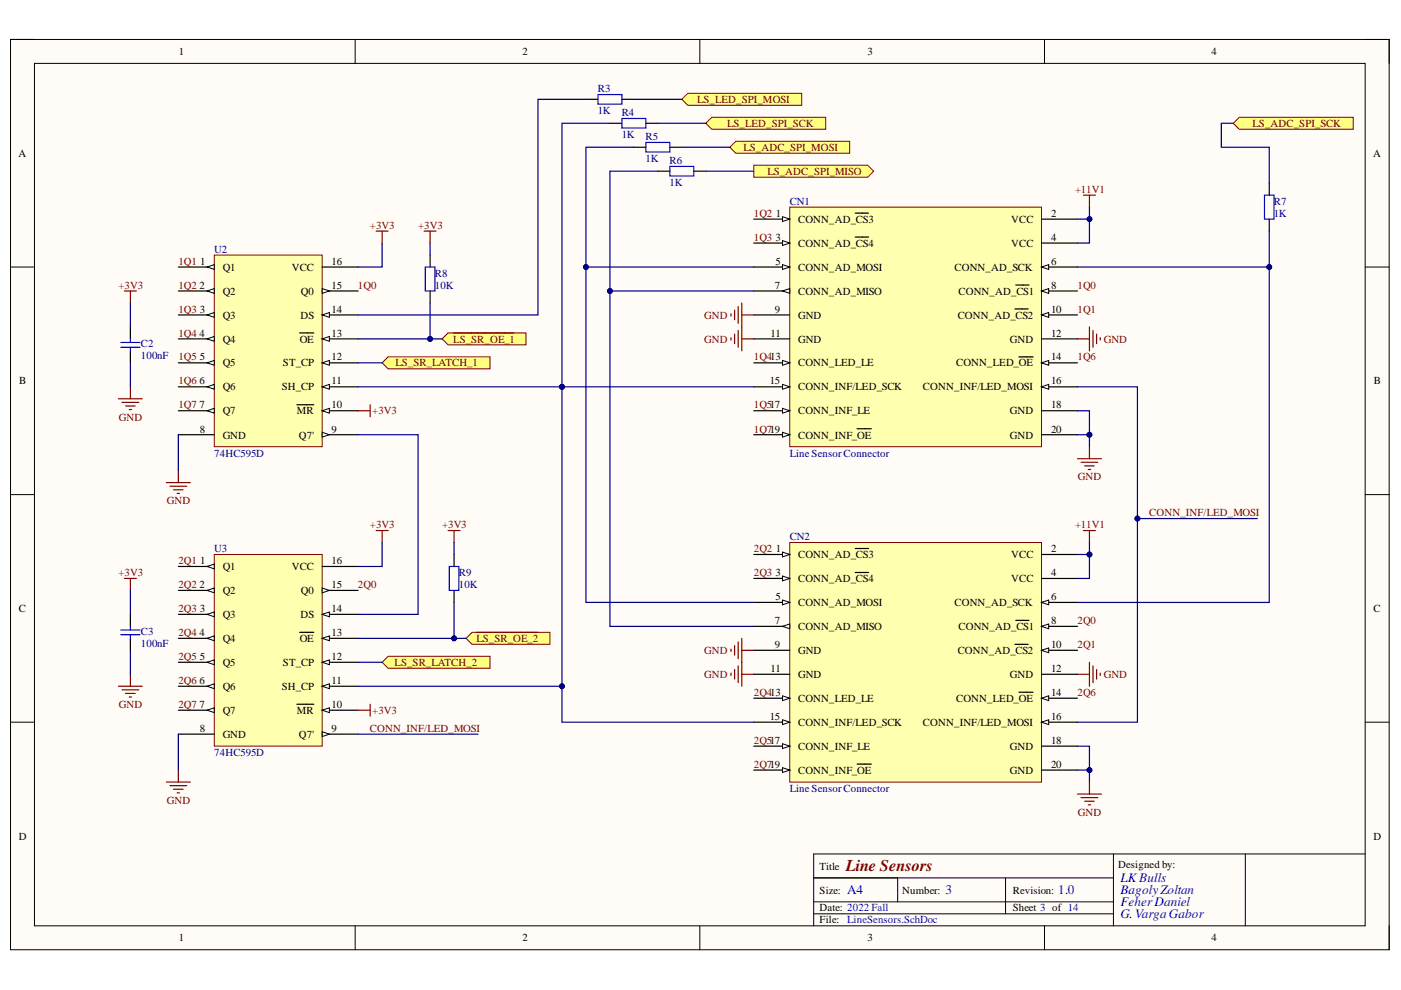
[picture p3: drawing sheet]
<svg xmlns="http://www.w3.org/2000/svg" width="297mm" height="210mm" viewBox="0 0 297 210" stroke-linecap="round" stroke-linejoin="round" font-family="sans-serif">
<path d="M2.2 8.4h292.3v193h-292.3z" fill-rule="evenodd" fill="#fffcf8"/>
<path d="M2.2 8.4h292.3v193h-292.3z" fill="none" stroke="#000" stroke-width=".21"/>
<path d="M7.3 13.4h282.1v182.9h-282.1z" fill-rule="evenodd" fill="#fffcf8"/>
<g fill="none" stroke="#000" stroke-width=".21">
<path d="M2.2 8.4h5.1M7.3 13.4h282.1v182.9h-282.1zM75.3 8.4v5M148.4 8.4v5M221.5 8.4v5M289.4 8.4h5.1v5M2.2 56.6h5.1M289.4 56.6h5.1M2.2 104.9h5.1M289.4 104.9h5.1M2.2 153.1h5.1M289.4 153.1h5.1"/>
<path d="M75.3 196.3v5.1M148.4 196.3v5.1M172.5 193.8h63.6M172.5 191.2h63.6M172.5 186.1h63.6M190.3 186.1v5.1M213.2 186.1v7.7M221.5 196.3v5.1M236.1 181.1v15.2M264 181.1v15.2M289.4 181.1h-116.9v15.2M294.5 196.3v5.1"/>
</g>
<path d="M45.4 54.1h22.9v40.6h-22.9z" fill-rule="evenodd" fill="#ffffb0"/>
<path d="M45.4 54.1h22.9v40.6h-22.9z" fill="none" stroke="#800000" stroke-width=".21"/>
<path d="M37.8 56.6h7.6" fill="none" stroke="#000" stroke-width=".25"/>
<path d="M43.9 56.6l1.5-.5v1z" fill="#f8fcff"/>
<path d="M43.9 56.6l1.5-.5v1z" fill="none" stroke="#000" stroke-width=".21"/>
<path d="M37.8 61.7h7.6" fill="none" stroke="#000" stroke-width=".25"/>
<path d="M43.9 61.7l1.5-.5v1z" fill="#f8fcff"/>
<path d="M43.9 61.7l1.5-.5v1z" fill="none" stroke="#000" stroke-width=".21"/>
<path d="M37.8 66.8h7.6" fill="none" stroke="#000" stroke-width=".25"/>
<path d="M43.9 66.8l1.5-.5v1z" fill="#f8fcff"/>
<path d="M43.9 66.8l1.5-.5v1z" fill="none" stroke="#000" stroke-width=".21"/>
<path d="M37.8 71.9h7.6" fill="none" stroke="#000" stroke-width=".25"/>
<path d="M43.9 71.9l1.5-.6v1.1z" fill="#f8fcff"/>
<path d="M43.9 71.9l1.5-.6v1.1z" fill="none" stroke="#000" stroke-width=".21"/>
<path d="M37.8 76.9h7.6" fill="none" stroke="#000" stroke-width=".25"/>
<path d="M43.9 76.9l1.5-.5v1z" fill="#f8fcff"/>
<path d="M43.9 76.9l1.5-.5v1z" fill="none" stroke="#000" stroke-width=".21"/>
<path d="M37.8 82h7.6" fill="none" stroke="#000" stroke-width=".25"/>
<path d="M43.9 82l1.5-.5v1z" fill="#f8fcff"/>
<path d="M43.9 82l1.5-.5v1z" fill="none" stroke="#000" stroke-width=".21"/>
<path d="M37.8 87.1h7.6" fill="none" stroke="#000" stroke-width=".25"/>
<path d="M43.9 87.1l1.5-.5v1z" fill="#f8fcff"/>
<path d="M43.9 87.1l1.5-.5v1z" fill="none" stroke="#000" stroke-width=".21"/>
<path d="M37.8 92.2h7.6M68.3 92.2h7.6" fill="none" stroke="#000" stroke-width=".25"/>
<path d="M68.3 91.7l1.5 .5-1.5 .5z" fill="#f8fcff"/>
<path d="M68.3 91.7l1.5 .5-1.5 .5z" fill="none" stroke="#000" stroke-width=".21"/>
<path d="M68.3 87.1h7.6" fill="none" stroke="#000" stroke-width=".25"/>
<path d="M68.3 87.1l1.5-.5v1z" fill="#f8fcff"/>
<path d="M68.3 87.1l1.5-.5v1z" fill="none" stroke="#000" stroke-width=".21"/>
<path d="M62.9 85.8h3.6M68.3 82h7.6" fill="none" stroke="#000" stroke-width=".25"/>
<path d="M68.3 82l1.5-.5v1z" fill="#f8fcff"/>
<path d="M68.3 82l1.5-.5v1z" fill="none" stroke="#000" stroke-width=".21"/>
<path d="M68.3 76.9h7.6" fill="none" stroke="#000" stroke-width=".25"/>
<path d="M68.3 76.9l1.5-.5v1z" fill="#f8fcff"/>
<path d="M68.3 76.9l1.5-.5v1z" fill="none" stroke="#000" stroke-width=".21"/>
<path d="M68.3 71.9h7.6" fill="none" stroke="#000" stroke-width=".25"/>
<path d="M68.3 71.9l1.5-.6v1.1z" fill="#f8fcff"/>
<path d="M68.3 71.9l1.5-.6v1.1z" fill="none" stroke="#000" stroke-width=".21"/>
<path d="M63.5 70.6h3M68.3 66.8h7.6" fill="none" stroke="#000" stroke-width=".25"/>
<path d="M68.3 66.8l1.5-.5v1z" fill="#f8fcff"/>
<path d="M68.3 66.8l1.5-.5v1z" fill="none" stroke="#000" stroke-width=".21"/>
<path d="M68.3 61.7h7.6" fill="none" stroke="#000" stroke-width=".25"/>
<path d="M68.3 61.2l1.5 .5-1.5 .5z" fill="#f8fcff"/>
<path d="M68.3 61.2l1.5 .5-1.5 .5z" fill="none" stroke="#000" stroke-width=".21"/>
<path d="M68.3 56.6h7.6" fill="none" stroke="#000" stroke-width=".25"/>
<path d="M45.4 117.6h22.9v40.6h-22.9z" fill-rule="evenodd" fill="#ffffb0"/>
<path d="M45.4 117.6h22.9v40.6h-22.9z" fill="none" stroke="#800000" stroke-width=".21"/>
<path d="M37.8 120.1h7.6" fill="none" stroke="#000" stroke-width=".25"/>
<path d="M43.9 120.1l1.5-.5v1z" fill="#f8fcff"/>
<path d="M43.9 120.1l1.5-.5v1z" fill="none" stroke="#000" stroke-width=".21"/>
<path d="M37.8 125.2h7.6" fill="none" stroke="#000" stroke-width=".25"/>
<path d="M43.9 125.2l1.5-.5v1z" fill="#f8fcff"/>
<path d="M43.9 125.2l1.5-.5v1z" fill="none" stroke="#000" stroke-width=".21"/>
<path d="M37.8 130.3h7.6" fill="none" stroke="#000" stroke-width=".25"/>
<path d="M43.9 130.3l1.5-.5v1z" fill="#f8fcff"/>
<path d="M43.9 130.3l1.5-.5v1z" fill="none" stroke="#000" stroke-width=".21"/>
<path d="M37.8 135.3h7.6" fill="none" stroke="#000" stroke-width=".25"/>
<path d="M43.9 135.3l1.5-.5v1.1z" fill="#f8fcff"/>
<path d="M43.9 135.3l1.5-.5v1.1z" fill="none" stroke="#000" stroke-width=".21"/>
<path d="M37.8 140.4h7.6" fill="none" stroke="#000" stroke-width=".25"/>
<path d="M43.9 140.4l1.5-.5v1z" fill="#f8fcff"/>
<path d="M43.9 140.4l1.5-.5v1z" fill="none" stroke="#000" stroke-width=".21"/>
<path d="M37.8 145.5h7.6" fill="none" stroke="#000" stroke-width=".25"/>
<path d="M43.9 145.5l1.5-.5v1z" fill="#f8fcff"/>
<path d="M43.9 145.5l1.5-.5v1z" fill="none" stroke="#000" stroke-width=".21"/>
<path d="M37.8 150.6h7.6" fill="none" stroke="#000" stroke-width=".25"/>
<path d="M43.9 150.6l1.5-.5v1z" fill="#f8fcff"/>
<path d="M43.9 150.6l1.5-.5v1z" fill="none" stroke="#000" stroke-width=".21"/>
<path d="M37.8 155.7h7.6M68.3 155.7h7.6" fill="none" stroke="#000" stroke-width=".25"/>
<path d="M68.3 155.2l1.5 .5-1.5 .5z" fill="#f8fcff"/>
<path d="M68.3 155.2l1.5 .5-1.5 .5z" fill="none" stroke="#000" stroke-width=".21"/>
<path d="M68.3 150.6h7.6" fill="none" stroke="#000" stroke-width=".25"/>
<path d="M68.3 150.6l1.5-.5v1z" fill="#f8fcff"/>
<path d="M68.3 150.6l1.5-.5v1z" fill="none" stroke="#000" stroke-width=".21"/>
<path d="M62.9 149.3h3.6M68.3 145.5h7.6" fill="none" stroke="#000" stroke-width=".25"/>
<path d="M68.3 145.5l1.5-.5v1z" fill="#f8fcff"/>
<path d="M68.3 145.5l1.5-.5v1z" fill="none" stroke="#000" stroke-width=".21"/>
<path d="M68.3 140.4h7.6" fill="none" stroke="#000" stroke-width=".25"/>
<path d="M68.3 140.4l1.5-.5v1z" fill="#f8fcff"/>
<path d="M68.3 140.4l1.5-.5v1z" fill="none" stroke="#000" stroke-width=".21"/>
<path d="M68.3 135.3h7.6" fill="none" stroke="#000" stroke-width=".25"/>
<path d="M68.3 135.3l1.5-.5v1.1z" fill="#f8fcff"/>
<path d="M68.3 135.3l1.5-.5v1.1z" fill="none" stroke="#000" stroke-width=".21"/>
<path d="M63.5 134.1h3M68.3 130.3h7.6" fill="none" stroke="#000" stroke-width=".25"/>
<path d="M68.3 130.3l1.5-.5v1z" fill="#f8fcff"/>
<path d="M68.3 130.3l1.5-.5v1z" fill="none" stroke="#000" stroke-width=".21"/>
<path d="M68.3 125.2h7.6" fill="none" stroke="#000" stroke-width=".25"/>
<path d="M68.3 124.7l1.5 .5-1.5 .5z" fill="#f8fcff"/>
<path d="M68.3 124.7l1.5 .5-1.5 .5z" fill="none" stroke="#000" stroke-width=".21"/>
<path d="M27.6 69.3v2.6M27.6 74.4v2.5M68.3 120.1h7.6" fill="none" stroke="#000" stroke-width=".25"/>
<g fill="none" stroke="#800000" stroke-width=".25">
<path d="M79.7 49h2.6M81 49v2.5M26.4 61.7h2.5M27.6 61.7v2.5M25.1 84.5h5.1M25.9 85.3h3.5M26.6 86.1h2.1M27.4 86.8h.5M27.6 82v2.5M37.8 99.8v2.5M75.9 87.1h2.6M78.5 85.8v2.6"/>
<path d="M35.3 102.3h5.1M36 103.1h3.6M36.8 103.8h2M37.6 104.6h.5"/>
</g>
<path d="M25.6 72.6h4.1M25.6 73.6h4.1M27.6 71.9v.7M27.6 73.6v.8" fill="none" stroke="#00f" stroke-width=".25"/>
<path d="M144.6 21.1l1.2-1.3h24.2v2.5h-24.2z" fill-rule="evenodd" fill="#ffff80"/>
<path d="M144.6 21.1l1.2-1.3h24.2v2.5h-24.2z" fill="none" stroke="#800000" stroke-width=".21"/>
<path d="M91.2 54.1v2.5M91.2 61.7v2.5" fill="none" stroke="#000" stroke-width=".25"/>
<path d="M90.2 56.6h2v5.1h-2z" fill="none" stroke="#00f" stroke-width=".25"/>
<path d="M89.9 49h2.6M91.2 49v2.5" fill="none" stroke="#800000" stroke-width=".25"/>
<path d="M93.7 71.9l1.3-1.3h16.5v2.5h-16.5z" fill-rule="evenodd" fill="#ffff80"/>
<path d="M93.7 71.9l1.3-1.3h16.5v2.5h-16.5z" fill="none" stroke="#800000" stroke-width=".21"/>
<path d="M96.1 70.6h12.9" fill="none" stroke="#800000" stroke-width=".25"/>
<path d="M81 76.9l1.3-1.2h21.6v2.5h-21.6z" fill-rule="evenodd" fill="#ffff80"/>
<path d="M81 76.9l1.3-1.2h21.6v2.5h-21.6z" fill="none" stroke="#800000" stroke-width=".21"/>
<path d="M149.6 26.1l1.3-1.2h24.2v2.5h-24.2z" fill-rule="evenodd" fill="#ffff80"/>
<path d="M149.6 26.1l1.3-1.2h24.2v2.5h-24.2z" fill="none" stroke="#800000" stroke-width=".21"/>
<path d="M79.7 112.5h2.6M81 112.5v2.5M35.3 165.8h5.1M36 166.6h3.6M36.8 167.3h2M37.6 168.1h.5M37.8 163.3v2.5" fill="none" stroke="#800000" stroke-width=".25"/>
<path d="M81 140.4l1.3-1.2h21.6v2.5h-21.6z" fill-rule="evenodd" fill="#ffff80"/>
<path d="M81 140.4l1.3-1.2h21.6v2.5h-21.6z" fill="none" stroke="#800000" stroke-width=".21"/>
<path d="M95 112.5h2.5M96.3 112.5v2.5M26.4 122.6h2.5M27.6 122.6v2.6M25.1 145.5h5.1M25.9 146.3h3.5M26.6 147h2.1M27.4 147.8h.5M27.6 143v2.5M75.9 150.6h2.6M78.5 149.3v2.5" fill="none" stroke="#800000" stroke-width=".25"/>
<path d="M96.3 117.6v2.5M27.6 130.3v2.5M27.6 135.3v2.6M96.3 125.2v2.5" fill="none" stroke="#000" stroke-width=".25"/>
<path d="M25.6 133.6h4.1M25.6 134.6h4.1M27.6 132.8v.8M27.6 134.6v.7M95.3 120.1h2v5.1h-2z" fill="none" stroke="#00f" stroke-width=".25"/>
<path d="M154.7 31.2l1.3-1.2h24.1v2.5h-24.1z" fill-rule="evenodd" fill="#ffff80"/>
<path d="M154.7 31.2l1.3-1.2h24.1v2.5h-24.1z" fill="none" stroke="#800000" stroke-width=".21"/>
<path d="M159.8 35h24.2l1.2 1.3-1.2 1.3h-24.2z" fill-rule="evenodd" fill="#ffff80"/>
<path d="M159.8 35h24.2l1.2 1.3-1.2 1.3h-24.2z" fill="none" stroke="#800000" stroke-width=".21"/>
<path d="M261.5 26.1l1.3-1.2h24.1v2.5h-24.1z" fill-rule="evenodd" fill="#ffff80"/>
<path d="M261.5 26.1l1.3-1.2h24.1v2.5h-24.1z" fill="none" stroke="#800000" stroke-width=".21"/>
<g fill="none" stroke="#800000" stroke-width=".25">
<path d="M229.7 41.4h2.6M231 41.4v2.5M155 66.5v.5M155 71.6v.5M155.7 65.8v2M155.7 70.8v2.1M156.5 65v3.6M156.5 70.1v3.5M157.3 71.9h2.5M157.3 64.2v10.2M157.3 66.8h2.5M228.4 71.9h2.6"/>
<path d="M231 69.3v5.1M231.7 70.1v3.5M232.5 70.8v2.1M233.3 71.6v.5M228.4 97.3h5.1M229.2 98h3.6M230 98.8h2M230.7 99.5h.5M231 94.7v2.6M229.7 112.5h2.6M231 112.5v2.5M155 137.6v.5"/>
<path d="M155.7 136.9v2M156.5 136.1v3.6M157.3 135.3v10.2M157.3 137.9h2.5M155 142.7v.5M155.7 141.9v2.1M156.5 141.2v3.5M157.3 143h2.5M228.4 143h2.6M231 140.4v5.1M231.7 141.2v3.5M232.5 142v2"/>
<path d="M233.3 142.7v.5M228.4 168.4h5.1M229.2 169.1h3.6M230 169.9h2M230.7 170.6h.5M231 165.8v2.6"/>
</g>
<path d="M167.4 43.9h53.4v50.8h-53.4z" fill-rule="evenodd" fill="#ffffb0"/>
<path d="M167.4 43.9h53.4v50.8h-53.4z" fill="none" stroke="#800000" stroke-width=".21"/>
<path d="M159.8 46.5h7.6" fill="none" stroke="#000" stroke-width=".25"/>
<path d="M165.9 45.9l1.5 .6-1.5 .5z" fill="#f8fcff"/>
<path d="M165.9 45.9l1.5 .6-1.5 .5z" fill="none" stroke="#000" stroke-width=".21"/>
<path d="M159.8 51.5h7.6M181.3 45.2h2.8" fill="none" stroke="#000" stroke-width=".25"/>
<path d="M165.9 51l1.5 .5-1.5 .5z" fill="#f8fcff"/>
<path d="M165.9 51l1.5 .5-1.5 .5z" fill="none" stroke="#000" stroke-width=".21"/>
<path d="M159.8 56.6h7.6M181.3 50.3h2.8" fill="none" stroke="#000" stroke-width=".25"/>
<path d="M165.9 56.1l1.5 .5-1.5 .5z" fill="#f8fcff"/>
<path d="M165.9 56.1l1.5 .5-1.5 .5z" fill="none" stroke="#000" stroke-width=".21"/>
<path d="M159.8 61.7h7.6" fill="none" stroke="#000" stroke-width=".25"/>
<path d="M165.9 61.7l1.5-.5v1z" fill="#f8fcff"/>
<path d="M165.9 61.7l1.5-.5v1z" fill="none" stroke="#000" stroke-width=".21"/>
<path d="M159.8 66.8h7.6M159.8 71.9h7.6M159.8 76.9h7.6" fill="none" stroke="#000" stroke-width=".25"/>
<path d="M165.9 76.4l1.5 .5-1.5 .5z" fill="#f8fcff"/>
<path d="M165.9 76.4l1.5 .5-1.5 .5z" fill="none" stroke="#000" stroke-width=".21"/>
<path d="M159.8 82h7.6" fill="none" stroke="#000" stroke-width=".25"/>
<path d="M165.9 81.5l1.5 .5-1.5 .5z" fill="#f8fcff"/>
<path d="M165.9 81.5l1.5 .5-1.5 .5z" fill="none" stroke="#000" stroke-width=".21"/>
<path d="M159.8 87.1h7.6" fill="none" stroke="#000" stroke-width=".25"/>
<path d="M165.9 86.6l1.5 .5-1.5 .5z" fill="#f8fcff"/>
<path d="M165.9 86.6l1.5 .5-1.5 .5z" fill="none" stroke="#000" stroke-width=".21"/>
<path d="M159.8 92.2h7.6" fill="none" stroke="#000" stroke-width=".25"/>
<path d="M165.9 91.7l1.5 .5-1.5 .5z" fill="#f8fcff"/>
<path d="M165.9 91.7l1.5 .5-1.5 .5z" fill="none" stroke="#000" stroke-width=".21"/>
<path d="M181.7 90.9h3M220.8 92.2h7.6M220.8 87.1h7.6M220.8 82h7.6" fill="none" stroke="#000" stroke-width=".25"/>
<path d="M220.8 82l1.5-.5v1z" fill="#f8fcff"/>
<path d="M220.8 82l1.5-.5v1z" fill="none" stroke="#000" stroke-width=".21"/>
<path d="M220.8 76.9h7.6" fill="none" stroke="#000" stroke-width=".25"/>
<path d="M220.8 76.9l1.5-.5v1z" fill="#f8fcff"/>
<path d="M220.8 76.9l1.5-.5v1z" fill="none" stroke="#000" stroke-width=".21"/>
<path d="M216 75.7h3M220.8 71.9h7.6M220.8 66.8h7.6" fill="none" stroke="#000" stroke-width=".25"/>
<path d="M220.8 66.8l1.5-.5v1z" fill="#f8fcff"/>
<path d="M220.8 66.8l1.5-.5v1z" fill="none" stroke="#000" stroke-width=".21"/>
<path d="M215.2 65.5h2.8M220.8 61.7h7.6" fill="none" stroke="#000" stroke-width=".25"/>
<path d="M220.8 61.7l1.5-.5v1z" fill="#f8fcff"/>
<path d="M220.8 61.7l1.5-.5v1z" fill="none" stroke="#000" stroke-width=".21"/>
<path d="M220.8 56.6h7.6M215.4 60.4h2.8" fill="none" stroke="#000" stroke-width=".25"/>
<path d="M220.8 56.6l1.5-.5v1z" fill="#f8fcff"/>
<path d="M220.8 56.6l1.5-.5v1z" fill="none" stroke="#000" stroke-width=".21"/>
<path d="M220.8 51.5h7.6M220.8 46.5h7.6" fill="none" stroke="#000" stroke-width=".25"/>
<path d="M167.4 115h53.4v50.8h-53.4z" fill-rule="evenodd" fill="#ffffb0"/>
<path d="M167.4 115h53.4v50.8h-53.4z" fill="none" stroke="#800000" stroke-width=".21"/>
<path d="M159.8 117.6h7.6" fill="none" stroke="#000" stroke-width=".25"/>
<path d="M165.9 117.1l1.5 .5-1.5 .5z" fill="#f8fcff"/>
<path d="M165.9 117.1l1.5 .5-1.5 .5z" fill="none" stroke="#000" stroke-width=".21"/>
<path d="M181.3 116.3h2.8M159.8 122.6h7.6" fill="none" stroke="#000" stroke-width=".25"/>
<path d="M165.9 122.1l1.5 .5-1.5 .6z" fill="#f8fcff"/>
<path d="M165.9 122.1l1.5 .5-1.5 .6z" fill="none" stroke="#000" stroke-width=".21"/>
<path d="M159.8 127.7h7.6M181.3 121.4h2.8" fill="none" stroke="#000" stroke-width=".25"/>
<path d="M165.9 127.2l1.5 .5-1.5 .5z" fill="#f8fcff"/>
<path d="M165.9 127.2l1.5 .5-1.5 .5z" fill="none" stroke="#000" stroke-width=".21"/>
<path d="M159.8 132.8h7.6" fill="none" stroke="#000" stroke-width=".25"/>
<path d="M165.9 132.8l1.5-.5v1z" fill="#f8fcff"/>
<path d="M165.9 132.8l1.5-.5v1z" fill="none" stroke="#000" stroke-width=".21"/>
<path d="M159.8 137.9h7.6M159.8 143h7.6M159.8 148h7.6" fill="none" stroke="#000" stroke-width=".25"/>
<path d="M165.9 147.5l1.5 .5-1.5 .5z" fill="#f8fcff"/>
<path d="M165.9 147.5l1.5 .5-1.5 .5z" fill="none" stroke="#000" stroke-width=".21"/>
<path d="M159.8 153.1h7.6" fill="none" stroke="#000" stroke-width=".25"/>
<path d="M165.9 152.6l1.5 .5-1.5 .5z" fill="#f8fcff"/>
<path d="M165.9 152.6l1.5 .5-1.5 .5z" fill="none" stroke="#000" stroke-width=".21"/>
<path d="M159.8 158.2h7.6" fill="none" stroke="#000" stroke-width=".25"/>
<path d="M165.9 157.7l1.5 .5-1.5 .5z" fill="#f8fcff"/>
<path d="M165.9 157.7l1.5 .5-1.5 .5z" fill="none" stroke="#000" stroke-width=".21"/>
<path d="M159.8 163.3h7.6" fill="none" stroke="#000" stroke-width=".25"/>
<path d="M165.9 162.8l1.5 .5-1.5 .5z" fill="#f8fcff"/>
<path d="M165.9 162.8l1.5 .5-1.5 .5z" fill="none" stroke="#000" stroke-width=".21"/>
<path d="M220.8 158.2h7.6M220.8 153.1h7.6M181.7 162h3M220.8 163.3h7.6" fill="none" stroke="#000" stroke-width=".25"/>
<path d="M220.8 153.1l1.5-.5v1z" fill="#f8fcff"/>
<path d="M220.8 153.1l1.5-.5v1z" fill="none" stroke="#000" stroke-width=".21"/>
<path d="M220.8 148h7.6" fill="none" stroke="#000" stroke-width=".25"/>
<path d="M220.8 148l1.5-.5v1z" fill="#f8fcff"/>
<path d="M220.8 148l1.5-.5v1z" fill="none" stroke="#000" stroke-width=".21"/>
<path d="M220.8 137.9h7.6M216 146.8h3M220.8 143h7.6" fill="none" stroke="#000" stroke-width=".25"/>
<path d="M220.8 137.9l1.5-.5v1z" fill="#f8fcff"/>
<path d="M220.8 137.9l1.5-.5v1z" fill="none" stroke="#000" stroke-width=".21"/>
<path d="M215.2 136.6h2.8M220.8 132.8h7.6" fill="none" stroke="#000" stroke-width=".25"/>
<path d="M220.8 132.8l1.5-.5v1z" fill="#f8fcff"/>
<path d="M220.8 132.8l1.5-.5v1z" fill="none" stroke="#000" stroke-width=".21"/>
<path d="M215.4 131.5h2.8M220.8 127.7h7.6" fill="none" stroke="#000" stroke-width=".25"/>
<path d="M220.8 127.7l1.5-.5v1z" fill="#f8fcff"/>
<path d="M220.8 127.7l1.5-.5v1z" fill="none" stroke="#000" stroke-width=".21"/>
<path d="M220.8 117.6h7.6M220.8 122.6h7.6" fill="none" stroke="#000" stroke-width=".25"/>
<path d="M100.1 134.1h16.5v2.5h-16.5l-1.3-1.3z" fill-rule="evenodd" fill="#ffff80"/>
<path d="M100.1 134.1h16.5v2.5h-16.5l-1.3-1.3z" fill="none" stroke="#800000" stroke-width=".21"/>
<path d="M101 134.1h13.1" fill="none" stroke="#800000" stroke-width=".25"/>
<path d="M124.2 21.1h2.6M129.3 26.1h2.6M131.9 21.1h2.5M134.4 31.2h2.5M136.9 26.1h2.6M139.5 36.3h2.5M142 31.2h2.6M147.1 36.3h2.5M269.1 38.8v2.6M269.1 46.5v2.5" fill="none" stroke="#000" stroke-width=".25"/>
<path d="M126.8 20h5.1v2.1h-5.1zM131.9 25.1h5v2.1h-5zM136.9 30.2h5.1v2h-5.1zM142 35.3h5.1v2h-5.1zM268.1 41.4h2v5.1h-2z" fill="none" stroke="#00f" stroke-width=".25"/>
<path d="M81 51.5v5.1h-5.1M91.2 51.5v2.6M27.6 64.2v5.1M27.6 76.9v5.1M75.9 76.9h5.1M37.8 92.2v7.6M75.9 92.2h12.7v38.1h-12.7M81 115v5.1h-5.1M96.3 115v2.6M96.3 127.7v7.6h2.5M37.8 155.7v7.6M75.9 140.4h5.1" fill="none" stroke="#000080" stroke-width=".25"/>
<circle cx="96.3" cy="135.3" r=".51" fill="#000080"/>
<circle cx="96.3" cy="135.3" r=".51" fill="none" stroke="#000080" stroke-width=".21"/>
<path d="M75.9 135.3h20.4" fill="none" stroke="#000080" stroke-width=".25"/>
<circle cx="96.3" cy="135.3" r=".51" fill="#000080"/>
<circle cx="96.3" cy="135.3" r=".51" fill="none" stroke="#000080" stroke-width=".21"/>
<path d="M228.4 82h12.8v71.1h-12.8M27.6 125.2v5.1M27.6 137.9v5.1M75.9 155.7h25.5" fill="none" stroke="#000080" stroke-width=".25"/>
<circle cx="241.1" cy="109.9" r=".51" fill="#000080"/>
<circle cx="241.1" cy="109.9" r=".51" fill="none" stroke="#000080" stroke-width=".21"/>
<path d="M241.2 109.9h25.4" fill="none" stroke="#000080" stroke-width=".25"/>
<circle cx="241.1" cy="109.9" r=".51" fill="#000080"/>
<circle cx="241.1" cy="109.9" r=".51" fill="none" stroke="#000080" stroke-width=".21"/>
<path d="M228.4 87.1h2.6v7.6" fill="none" stroke="#000080" stroke-width=".25"/>
<circle cx="231" cy="92.2" r=".51" fill="#000080"/>
<circle cx="231" cy="92.2" r=".51" fill="none" stroke="#000080" stroke-width=".21"/>
<path d="M228.4 92.2h2.6" fill="none" stroke="#000080" stroke-width=".25"/>
<circle cx="231" cy="92.2" r=".51" fill="#000080"/>
<circle cx="231" cy="92.2" r=".51" fill="none" stroke="#000080" stroke-width=".21"/>
<path d="M231 43.9v7.6h-2.6" fill="none" stroke="#000080" stroke-width=".25"/>
<circle cx="231" cy="46.5" r=".51" fill="#000080"/>
<circle cx="231" cy="46.5" r=".51" fill="none" stroke="#000080" stroke-width=".21"/>
<path d="M228.4 46.5h2.6" fill="none" stroke="#000080" stroke-width=".25"/>
<circle cx="231" cy="46.5" r=".51" fill="#000080"/>
<circle cx="231" cy="46.5" r=".51" fill="none" stroke="#000080" stroke-width=".21"/>
<path d="M231 115v7.6h-2.6" fill="none" stroke="#000080" stroke-width=".25"/>
<circle cx="231" cy="117.6" r=".51" fill="#000080"/>
<circle cx="231" cy="117.6" r=".51" fill="none" stroke="#000080" stroke-width=".21"/>
<path d="M228.4 117.6h2.6" fill="none" stroke="#000080" stroke-width=".25"/>
<circle cx="231" cy="117.6" r=".51" fill="#000080"/>
<circle cx="231" cy="117.6" r=".51" fill="none" stroke="#000080" stroke-width=".21"/>
<path d="M228.4 158.2h2.6v7.6" fill="none" stroke="#000080" stroke-width=".25"/>
<circle cx="231" cy="163.3" r=".51" fill="#000080"/>
<circle cx="231" cy="163.3" r=".51" fill="none" stroke="#000080" stroke-width=".21"/>
<path d="M228.4 163.3h2.6" fill="none" stroke="#000080" stroke-width=".25"/>
<circle cx="231" cy="163.3" r=".51" fill="#000080"/>
<circle cx="231" cy="163.3" r=".51" fill="none" stroke="#000080" stroke-width=".21"/>
<path d="M75.9 82h43.2" fill="none" stroke="#000080" stroke-width=".25"/>
<circle cx="119.1" cy="82" r=".51" fill="#000080"/>
<circle cx="119.1" cy="82" r=".51" fill="none" stroke="#000080" stroke-width=".21"/>
<path d="M75.9 145.5h43.2" fill="none" stroke="#000080" stroke-width=".25"/>
<circle cx="119.1" cy="145.5" r=".51" fill="#000080"/>
<circle cx="119.1" cy="145.5" r=".51" fill="none" stroke="#000080" stroke-width=".21"/>
<path d="M91.2 71.9h2.5" fill="none" stroke="#000080" stroke-width=".25"/>
<circle cx="91.2" cy="71.9" r=".51" fill="#000080"/>
<circle cx="91.2" cy="71.9" r=".51" fill="none" stroke="#000080" stroke-width=".21"/>
<path d="M91.2 64.2v7.7h-15.3" fill="none" stroke="#000080" stroke-width=".25"/>
<circle cx="91.2" cy="71.9" r=".51" fill="#000080"/>
<circle cx="91.2" cy="71.9" r=".51" fill="none" stroke="#000080" stroke-width=".21"/>
<path d="M119.1 82h40.7" fill="none" stroke="#000080" stroke-width=".25"/>
<circle cx="119.1" cy="82" r=".51" fill="#000080"/>
<circle cx="119.1" cy="82" r=".51" fill="none" stroke="#000080" stroke-width=".21"/>
<path d="M124.2 56.6v71.1h35.6" fill="none" stroke="#000080" stroke-width=".25"/>
<circle cx="124.2" cy="56.6" r=".51" fill="#000080"/>
<circle cx="124.2" cy="56.6" r=".51" fill="none" stroke="#000080" stroke-width=".21"/>
<path d="M129.3 61.7v71.1h30.5" fill="none" stroke="#000080" stroke-width=".25"/>
<circle cx="129.3" cy="61.7" r=".51" fill="#000080"/>
<circle cx="129.3" cy="61.7" r=".51" fill="none" stroke="#000080" stroke-width=".21"/>
<path d="M228.4 56.6h40.7v71.1h-40.7" fill="none" stroke="#000080" stroke-width=".25"/>
<circle cx="269.1" cy="56.6" r=".51" fill="#000080"/>
<circle cx="269.1" cy="56.6" r=".51" fill="none" stroke="#000080" stroke-width=".21"/>
<path d="M124.2 21.1h-10.1v45.7h-38.2M129.3 26.1h-10.2v127h40.7" fill="none" stroke="#000080" stroke-width=".25"/>
<circle cx="119.1" cy="145.5" r=".51" fill="#000080"/>
<circle cx="119.1" cy="145.5" r=".51" fill="none" stroke="#000080" stroke-width=".21"/>
<circle cx="119.1" cy="82" r=".51" fill="#000080"/>
<circle cx="119.1" cy="82" r=".51" fill="none" stroke="#000080" stroke-width=".21"/>
<path d="M134.4 31.2h-10.2v25.4h35.6" fill="none" stroke="#000080" stroke-width=".25"/>
<circle cx="124.2" cy="56.6" r=".51" fill="#000080"/>
<circle cx="124.2" cy="56.6" r=".51" fill="none" stroke="#000080" stroke-width=".21"/>
<path d="M139.5 36.3h-10.2v25.4h30.5" fill="none" stroke="#000080" stroke-width=".25"/>
<circle cx="129.3" cy="61.7" r=".51" fill="#000080"/>
<circle cx="129.3" cy="61.7" r=".51" fill="none" stroke="#000080" stroke-width=".21"/>
<path d="M134.4 21.1h10.2M139.5 26.1h10.1M144.6 31.2h10.1M149.6 36.3h10.2M261.5 26.1h-2.6v5.1h10.2v7.6M269.1 49v7.6" fill="none" stroke="#000080" stroke-width=".25"/>
<circle cx="269.1" cy="56.6" r=".51" fill="#000080"/>
<circle cx="269.1" cy="56.6" r=".51" fill="none" stroke="#000080" stroke-width=".21"/>
<text font-size="3.5" fill="#800000" x="179.4" y="184.6">Line Sensors</text>
<g font-size="2.8" fill="#00f">
<text x="179.6" y="189.6">A4</text>
<text x="200.4" y="189.6">3</text>
<text x="224.4" y="189.6">1.0</text>
<text x="237.6" y="187.1">LKBulls</text>
<text x="237.6" y="189.6">BagolyZoltan</text>
<text x="237.6" y="192.2">FeherDaniel</text>
<text x="237.6" y="194.7">G. VargaGabor</text>
</g>
<g font-size="2.3">
<text x="37.9" y="11.7">1</text>
<text x="110.7" y="11.7">2</text>
<text x="183.9" y="11.7">3</text>
<text x="256.9" y="11.7">4</text>
<text x="3.9" y="33.3">A</text>
<text x="291.1" y="33.3">A</text>
<text x="164.5" y="46">1</text>
<text x="169.2" y="47.3">CONN_AD_CS3</text>
<text x="214.4" y="47.3">VCC</text>
<text x="222.9" y="46">2</text>
<text x="164.4" y="51.1">3</text>
<text x="169.2" y="52.3">CONN_AD_CS4</text>
<text x="214.4" y="52.3">VCC</text>
<text x="222.9" y="51.1">4</text>
<text x="42.5" y="56.1">1</text>
<text x="47.2" y="57.4">Q1</text>
<text x="61.8" y="57.4">VCC</text>
<text x="70.3" y="56.1">16</text>
<text x="164.4" y="56.1">5</text>
<text x="169.2" y="57.4">CONN_AD_MOSI</text>
<text x="202.4" y="57.4">CONN_AD_SCK</text>
<text x="222.9" y="56.1">6</text>
<text x="42.3" y="61.2">2</text>
<text x="47.2" y="62.5">Q2</text>
<text x="63.8" y="62.5">Q0</text>
<text x="70.3" y="61.2">15</text>
<text x="164.3" y="61.2">7</text>
<text x="169.2" y="62.5">CONN_AD_MISO</text>
<text x="203.2" y="62.5">CONN_AD_CS1</text>
<text x="222.9" y="61.2">8</text>
<text x="42.3" y="71.4">4</text>
<text x="42.4" y="66.3">3</text>
<text x="47.2" y="67.6">Q3</text>
<text x="63.7" y="67.6">DS</text>
<text x="70.3" y="71.4">13</text>
<text x="70.3" y="66.3">14</text>
<text x="163.4" y="71.4">11</text>
<text x="164.3" y="66.3">9</text>
<text x="169.2" y="67.6">GND</text>
<text x="203.1" y="67.6">CONN_AD_CS2</text>
<text x="222.9" y="71.4">12</text>
<text x="222.9" y="66.3">10</text>
<text x="42.4" y="76.4">5</text>
<text x="47.2" y="72.6">Q4</text>
<text x="47.2" y="77.7">Q5</text>
<text x="60" y="77.7">ST_CP</text>
<text x="63.5" y="72.6">OE</text>
<text x="70.3" y="76.4">12</text>
<text x="169.2" y="72.6">GND</text>
<text x="169.2" y="77.7">CONN_LED_LE</text>
<text x="202.7" y="77.7">CONN_LED_OE</text>
<text x="214.1" y="72.6">GND</text>
<text x="222.9" y="76.4">14</text>
<text x="4.1" y="81.5">B</text>
<text x="42.3" y="81.5">6</text>
<text x="47.2" y="82.8">Q6</text>
<text x="59.7" y="82.8">SH_CP</text>
<text x="70.3" y="81.5">11</text>
<text x="163.2" y="81.5">15</text>
<text x="169.2" y="82.8">CONN_INF/LED_SCK</text>
<text x="195.7" y="82.8">CONN_INF/LED_MOSI</text>
<text x="222.9" y="81.5">16</text>
<text x="291.3" y="81.5">B</text>
<text x="42.3" y="86.6">7</text>
<text x="47.2" y="87.8">Q7</text>
<text x="62.9" y="87.8">MR</text>
<text x="70.3" y="86.6">10</text>
<text x="169.2" y="87.8">CONN_INF_LE</text>
<text x="214.1" y="87.8">GND</text>
<text x="222.9" y="86.6">18</text>
<text x="42.4" y="91.7">8</text>
<text x="47.2" y="93">GND</text>
<text x="63.4" y="93">Q7'</text>
<text x="70.3" y="91.7">9</text>
<text x="169.2" y="93">CONN_INF_OE</text>
<text x="214.1" y="93">GND</text>
<text x="222.9" y="91.7">20</text>
<text x="42.5" y="119.6">1</text>
<text x="70.3" y="119.6">16</text>
<text x="164.5" y="117.1">1</text>
<text x="169.2" y="118.4">CONN_AD_CS3</text>
<text x="214.4" y="118.4">VCC</text>
<text x="222.9" y="117.1">2</text>
<text x="42.3" y="124.7">2</text>
<text x="47.2" y="120.9">Q1</text>
<text x="47.2" y="126">Q2</text>
<text x="61.8" y="120.9">VCC</text>
<text x="63.8" y="126">Q0</text>
<text x="70.3" y="124.7">15</text>
<text x="164.4" y="122.2">3</text>
<text x="169.2" y="123.4">CONN_AD_CS4</text>
<text x="214.4" y="123.4">VCC</text>
<text x="222.9" y="122.2">4</text>
<text x="4" y="129.8">C</text>
<text x="42.4" y="129.8">3</text>
<text x="47.2" y="131">Q3</text>
<text x="63.7" y="131">DS</text>
<text x="70.3" y="129.8">14</text>
<text x="164.4" y="127.2">5</text>
<text x="169.2" y="128.5">CONN_AD_MOSI</text>
<text x="202.4" y="128.5">CONN_AD_SCK</text>
<text x="222.9" y="127.2">6</text>
<text x="291.2" y="129.8">C</text>
<text x="42.3" y="134.8">4</text>
<text x="47.2" y="136.1">Q4</text>
<text x="63.5" y="136.1">OE</text>
<text x="70.3" y="134.8">13</text>
<text x="164.3" y="132.3">7</text>
<text x="164.3" y="137.4">9</text>
<text x="169.2" y="133.6">CONN_AD_MISO</text>
<text x="203.2" y="133.6">CONN_AD_CS1</text>
<text x="222.9" y="137.4">10</text>
<text x="222.9" y="132.3">8</text>
<text x="42.4" y="139.9">5</text>
<text x="47.2" y="141.2">Q5</text>
<text x="60" y="141.2">ST_CP</text>
<text x="70.3" y="139.9">12</text>
<text x="163.4" y="142.4">11</text>
<text x="169.2" y="138.6">GND</text>
<text x="169.2" y="143.7">GND</text>
<text x="203.1" y="138.6">CONN_AD_CS2</text>
<text x="214.1" y="143.7">GND</text>
<text x="222.9" y="142.4">12</text>
<text x="42.3" y="145">6</text>
<text x="47.2" y="146.3">Q6</text>
<text x="59.7" y="146.3">SH_CP</text>
<text x="70.3" y="145">11</text>
<text x="169.2" y="148.9">CONN_LED_LE</text>
<text x="202.7" y="148.9">CONN_LED_OE</text>
<text x="222.9" y="147.5">14</text>
<text x="42.3" y="150.1">7</text>
<text x="42.4" y="155.2">8</text>
<text x="47.2" y="151.4">Q7</text>
<text x="62.9" y="151.4">MR</text>
<text x="70.3" y="155.2">9</text>
<text x="70.3" y="150.1">10</text>
<text x="163.2" y="152.7">15</text>
<text x="169.2" y="153.9">CONN_INF/LED_SCK</text>
<text x="195.7" y="153.9">CONN_INF/LED_MOSI</text>
<text x="222.9" y="152.7">16</text>
<text x="47.2" y="156.5">GND</text>
<text x="63.4" y="156.5">Q7'</text>
<text x="169.2" y="159">CONN_INF_LE</text>
<text x="214.1" y="159">GND</text>
<text x="222.9" y="157.7">18</text>
<text x="169.2" y="164.1">CONN_INF_OE</text>
<text x="214.1" y="164.1">GND</text>
<text x="222.9" y="162.8">20</text>
<text x="4" y="178">D</text>
<text x="291.2" y="178">D</text>
<text x="173.8" y="184.4">Title</text>
<text x="237.1" y="184.1">Designed by:</text>
<text x="173.8" y="189.4">Size:</text>
<text x="191.3" y="189.4">Number:</text>
<text x="214.7" y="189.4">Revision:</text>
<text x="173.8" y="193.3">Date: 2022 Fall</text>
<text x="173.8" y="195.8">File:</text>
<text x="214.7" y="193.3">Sheet 3 of 14</text>
<text x="37.9" y="199.6">1</text>
<text x="110.7" y="199.6">2</text>
<text x="183.9" y="199.6">3</text>
<text x="256.9" y="199.6">4</text>
</g>
<g font-size="2.3" fill="#000080">
<text x="126.7" y="19.5">R3</text>
<text x="126.7" y="24.1">1K</text>
<text x="131.8" y="29.3">1K</text>
<text x="131.8" y="24.6">R4</text>
<text x="136.9" y="29.8">R5</text>
<text x="136.9" y="34.3">1K</text>
<text x="142" y="34.8">R6</text>
<text x="142" y="39.4">1K</text>
<text x="167.4" y="43.5">CN1</text>
<text x="270.1" y="46">1K</text>
<text x="270.1" y="43.5">R7</text>
<text x="45.4" y="53.6">U2</text>
<text x="92.2" y="58.7">R8</text>
<text x="92.2" y="61.2">10K</text>
<text x="29.9" y="76.2">100nF</text>
<text x="29.9" y="73.6">C2</text>
<text x="45.4" y="96.8">74HC595D</text>
<text x="167.4" y="96.8">Line Sensor Connector</text>
<text x="45.4" y="117.1">U3</text>
<text x="167.4" y="114.6">CN2</text>
<text x="97.3" y="124.7">10K</text>
<text x="97.3" y="122.2">R9</text>
<text x="29.9" y="137.1">100nF</text>
<text x="29.9" y="134.6">C3</text>
<text x="45.4" y="160.3">74HC595D</text>
<text x="167.4" y="167.9">Line Sensor Connector</text>
</g>
<g font-size="2.3" fill="#800000">
<text x="147.8" y="21.8">LS_LED_SPI_MOSI</text>
<text x="154.2" y="26.9">LS_LED_SPI_SCK</text>
<text x="265.6" y="26.9">LS_ADC_SPI_SCK</text>
<text x="157.6" y="32">LS_ADC_SPI_MOSI</text>
<text x="162.7" y="37.1">LS_ADC_SPI_MISO</text>
<text x="227.9" y="40.9">+11V1</text>
<text x="159.8" y="46">1Q2</text>
<text x="78.4" y="48.5">+3V3</text>
<text x="88.7" y="48.5">+3V3</text>
<text x="159.8" y="51.1">1Q3</text>
<text x="37.8" y="56.1">1Q1</text>
<text x="25.1" y="61.2">+3V3</text>
<text x="37.8" y="61.2">1Q2</text>
<text x="75.9" y="61.2">1Q0</text>
<text x="228.4" y="61.2">1Q0</text>
<text x="37.8" y="66.3">1Q3</text>
<text x="37.8" y="71.4">1Q4</text>
<text x="149.3" y="67.6">GND</text>
<text x="228.4" y="66.3">1Q1</text>
<text x="37.8" y="76.4">1Q5</text>
<text x="83.8" y="77.7">LS_SR_LATCH_1</text>
<text x="96.1" y="72.6">LS_SR_OE_1</text>
<text x="149.3" y="72.6">GND</text>
<text x="159.8" y="76.4">1Q413</text>
<text x="228.4" y="76.4">1Q6</text>
<text x="234" y="72.6">GND</text>
<text x="37.8" y="81.5">1Q6</text>
<text x="25.2" y="89.2">GND</text>
<text x="37.8" y="86.6">1Q7</text>
<text x="78.9" y="87.8">+3V3</text>
<text x="159.8" y="86.6">1Q517</text>
<text x="159.8" y="91.7">1Q719</text>
<text x="228.5" y="101.9">GND</text>
<text x="35.4" y="106.9">GND</text>
<text x="78.4" y="112">+3V3</text>
<text x="93.7" y="112">+3V3</text>
<text x="227.9" y="112">+11V1</text>
<text x="243.7" y="109.5">CONN_INF/LED_MOSI</text>
<text x="37.8" y="119.6">2Q1</text>
<text x="159.8" y="117.1">2Q2</text>
<text x="25.1" y="122.2">+3V3</text>
<text x="37.8" y="124.7">2Q2</text>
<text x="75.9" y="124.7">2Q0</text>
<text x="159.8" y="122.2">2Q3</text>
<text x="37.8" y="129.8">2Q3</text>
<text x="37.8" y="134.8">2Q4</text>
<text x="101" y="136.1">LS_SR_OE_2</text>
<text x="228.4" y="132.3">2Q0</text>
<text x="228.4" y="137.4">2Q1</text>
<text x="37.8" y="139.9">2Q5</text>
<text x="83.7" y="141.2">LS_SR_LATCH_2</text>
<text x="149.3" y="138.6">GND</text>
<text x="149.3" y="143.7">GND</text>
<text x="234" y="143.7">GND</text>
<text x="37.8" y="145">2Q6</text>
<text x="159.8" y="147.5">2Q413</text>
<text x="228.4" y="147.5">2Q6</text>
<text x="25.2" y="150.1">GND</text>
<text x="37.8" y="150.1">2Q7</text>
<text x="78.4" y="155.2">CONN_INF/LED_MOSI</text>
<text x="78.9" y="151.4">+3V3</text>
<text x="159.8" y="157.7">2Q517</text>
<text x="159.8" y="162.8">2Q719</text>
<text x="35.4" y="170.4">GND</text>
<text x="228.5" y="173">GND</text>
</g>
<text font-size="2.3" fill="#00f" x="179.6" y="195.8">LineSensors.SchDoc</text>
</svg>
